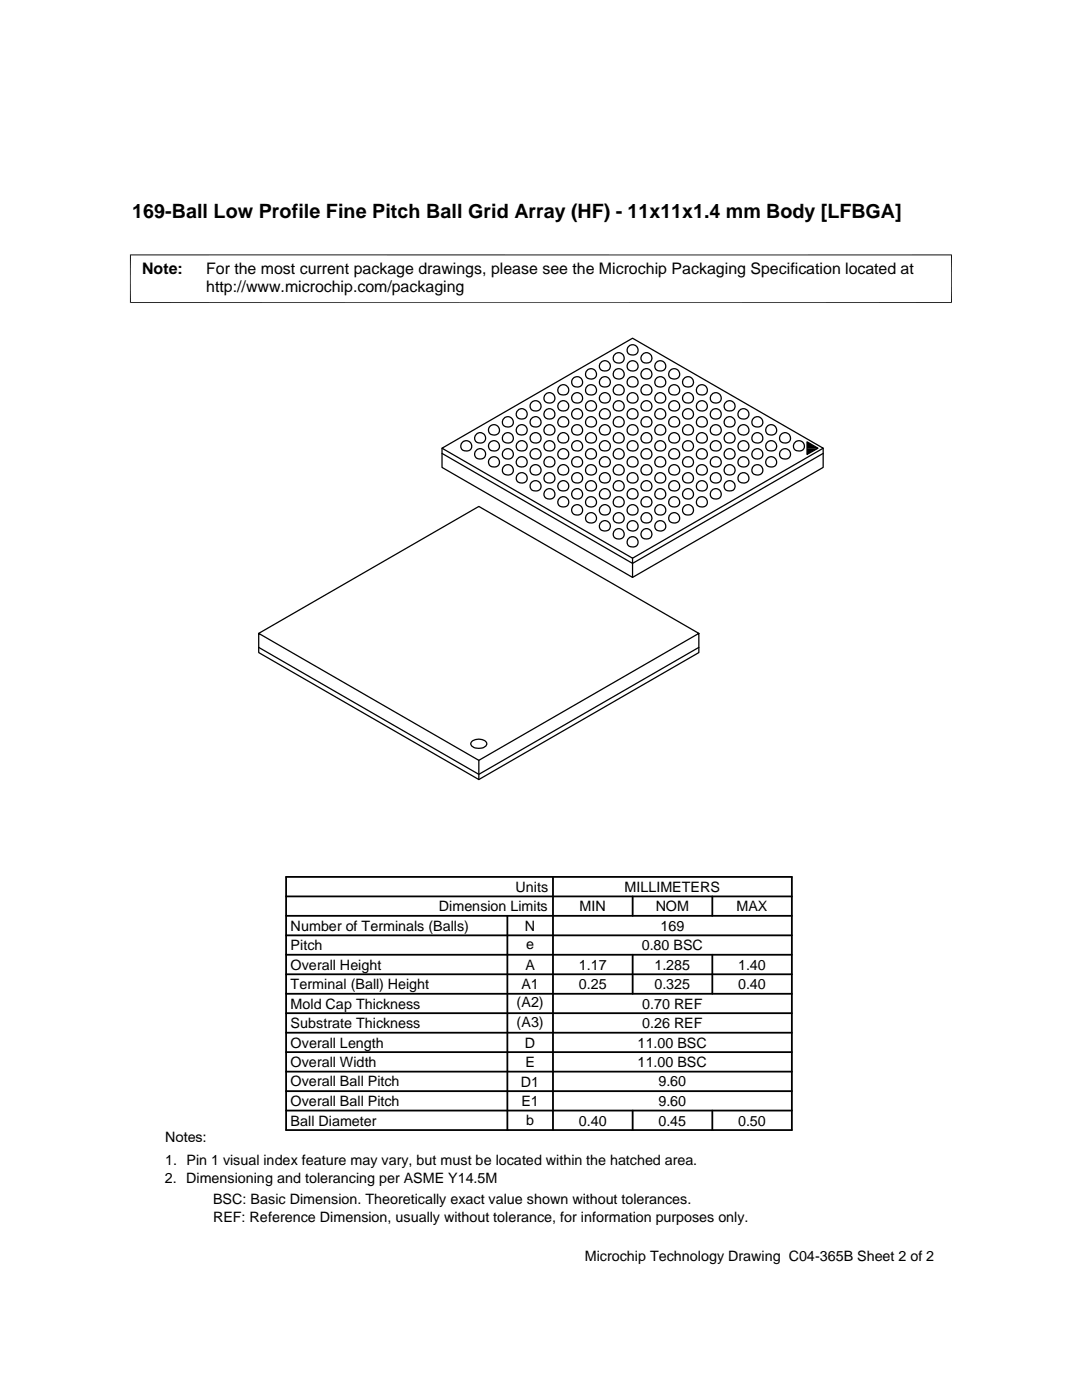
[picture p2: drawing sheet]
<svg xmlns="http://www.w3.org/2000/svg" width="216mm" height="279mm" viewBox="0 0 216 279" stroke-linecap="round" stroke-linejoin="round" font-family="sans-serif">
<g fill="none" stroke="#000" stroke-width=".25">
<path d="M111.6 77.1a1.06 1.06 0 0 1 1.4-.2 1.06 1.06 0 0 1 .4 1.4 1.06 1.06 0 0 1-1.4 .5 .97 .97 0 0 1-.4-1.7zM117.1 77.1a1.08 1.08 0 0 1 1.6-.1 1.08 1.08 0 0 1 .1 1.5 1.08 1.08 0 0 1-1.6 .2 1.02 1.02 0 0 1-.1-1.6zM122.7 77.1a1.08 1.08 0 0 1 1.5-.1 1.08 1.08 0 0 1 .1 1.5 1.08 1.08 0 0 1-1.5 .2 1.02 1.02 0 0 1-.1-1.6zM125.4 69.1a1.08 1.08 0 0 1 1.6 0 1.08 1.08 0 0 1 0 1.5 1.08 1.08 0 0 1-1.5 .1 1.03 1.03 0 0 1-.1-1.6zM128.2 77.1a1.06 1.06 0 0 1 1.4-.2 1.06 1.06 0 0 1 .3 1.4 1.06 1.06 0 0 1-1.3 .5 .98 .98 0 0 1-.4-1.7zM131.1 75.4a1.08 1.08 0 0 1 1.5 .1 1.08 1.08 0 0 1-.1 1.5 1.08 1.08 0 0 1-1.4 .1 1.02 1.02 0 0 1 0-1.7zM133.7 77.1a1.08 1.08 0 0 1 1.5-.1 1.08 1.08 0 0 1 .1 1.5 1.08 1.08 0 0 1-1.5 .2 1.02 1.02 0 0 1-.1-1.6zM139.3 77.1a1.08 1.08 0 0 1 1.5-.1 1.08 1.08 0 0 1 .1 1.5 1.08 1.08 0 0 1-1.5 .2 1.02 1.02 0 0 1-.1-1.6zM88.2 89.5v3.8l38 21.9 38.1-21.9v-3.8M88.2 90.5l38 21.9 38.1-21.9M88.2 89.5l38-22 38.1 22-38.1 21.9zM92.3 88.3a1.08 1.08 0 0 1 1.5-.1 1.08 1.08 0 0 1 .1 1.5 1.08 1.08 0 0 1-1.6 .2 1.03 1.03 0 0 1 0-1.6z"/>
<path d="M97.8 88.3a1.06 1.06 0 0 1 1.8 .4 1.06 1.06 0 0 1-1.4 1.3 1 1 0 0 1-.4-1.7zM103.3 88.3a1.06 1.06 0 0 1 1.4-.2 1.06 1.06 0 0 1 .4 1.4 1.06 1.06 0 0 1-1.4 .5 .98 .98 0 0 1-.4-1.7zM106.1 96.3a1.06 1.06 0 0 1 1.8 .4 1.06 1.06 0 0 1-1.4 1.2 .99 .99 0 0 1-.4-1.6zM108.8 88.3a1.08 1.08 0 0 1 1.6-.1 1.08 1.08 0 0 1 .1 1.5 1.08 1.08 0 0 1-1.6 .2 1.03 1.03 0 0 1-.1-1.6zM111.6 96.3a1.06 1.06 0 0 1 1.4-.2 1.06 1.06 0 0 1 .4 1.4 1.06 1.06 0 0 1-1.4 .4 .97 .97 0 0 1-.4-1.6zM114.4 88.3a1.06 1.06 0 0 1 1.8 .4 1.06 1.06 0 0 1-1.4 1.3 1 1 0 0 1-.4-1.7zM117.1 96.3a1.08 1.08 0 0 1 1.6-.1 1.08 1.08 0 0 1 .1 1.5 1.08 1.08 0 0 1-1.6 .1 1.02 1.02 0 0 1-.1-1.5zM119.9 88.3a1.06 1.06 0 0 1 1.4-.2 1.06 1.06 0 0 1 .4 1.4 1.06 1.06 0 0 1-1.4 .5 .98 .98 0 0 1-.4-1.7zM122.7 96.3a1.08 1.08 0 0 1 1.5-.1 1.08 1.08 0 0 1 .1 1.5 1.08 1.08 0 0 1-1.5 .1 1.02 1.02 0 0 1-.1-1.5zM125.4 88.3a1.08 1.08 0 0 1 1.6-.1 1.08 1.08 0 0 1 0 1.5 1.08 1.08 0 0 1-1.5 .2 1.03 1.03 0 0 1-.1-1.6zM128.2 96.3a1.06 1.06 0 0 1 1.4-.2 1.06 1.06 0 0 1 .3 1.4 1.06 1.06 0 0 1-1.3 .4 .98 .98 0 0 1-.4-1.6zM131 88.3a1.08 1.08 0 0 1 1.5-.1 1.08 1.08 0 0 1 .1 1.5 1.08 1.08 0 0 1-1.5 .2 1.03 1.03 0 0 1-.1-1.6z"/>
<path d="M131.1 94.5a1.08 1.08 0 0 1 1.5 .2 1.08 1.08 0 0 1-.1 1.5 1.08 1.08 0 0 1-1.4 0 1.02 1.02 0 0 1 0-1.7zM133.7 96.3a1.08 1.08 0 0 1 1.5-.1 1.08 1.08 0 0 1 .1 1.5 1.08 1.08 0 0 1-1.5 .1 1.02 1.02 0 0 1-.1-1.5zM136.5 88.3a1.06 1.06 0 0 1 1.4-.2 1.06 1.06 0 0 1 .3 1.4 1.06 1.06 0 0 1-1.3 .5 .99 .99 0 0 1-.4-1.7zM136.5 91.5a1.08 1.08 0 0 1 1.5-.1 1.08 1.08 0 0 1 .1 1.5 1.08 1.08 0 0 1-1.5 .1 1.01 1.01 0 0 1-.1-1.5zM139.3 96.3a1.08 1.08 0 0 1 1.5-.1 1.08 1.08 0 0 1 .1 1.5 1.08 1.08 0 0 1-1.5 .1 1.02 1.02 0 0 1-.1-1.5zM142 88.3a1.08 1.08 0 0 1 1.5-.1 1.08 1.08 0 0 1 .1 1.5 1.08 1.08 0 0 1-1.5 .2 1.03 1.03 0 0 1-.1-1.6zM144.8 96.3a1.06 1.06 0 0 1 1.4-.2 1.06 1.06 0 0 1 .3 1.4 1.06 1.06 0 0 1-1.3 .4 .99 .99 0 0 1-.4-1.6zM144.8 80.3a1.08 1.08 0 0 1 1.5-.1 1.08 1.08 0 0 1 .1 1.5 1.08 1.08 0 0 1-1.5 .2 1.03 1.03 0 0 1-.1-1.6zM147.6 88.3a1.08 1.08 0 0 1 1.5-.1 1.08 1.08 0 0 1 .1 1.5 1.08 1.08 0 0 1-1.5 .2 1.03 1.03 0 0 1-.1-1.6zM147.7 94.5a1.08 1.08 0 0 1 1.5 .2 1.08 1.08 0 0 1-.1 1.5 1.08 1.08 0 0 1-1.4 0 1.02 1.02 0 0 1 0-1.7zM153.1 88.3a1.06 1.06 0 0 1 1.4-.2 1.06 1.06 0 0 1 .3 1.4 1.06 1.06 0 0 1-1.3 .5 1 1 0 0 1-.4-1.7zM158.6 88.3a1.08 1.08 0 0 1 1.5-.1 1.08 1.08 0 0 1 .1 1.5 1.08 1.08 0 0 1-1.5 .2 1.03 1.03 0 0 1-.1-1.6z"/>
<path d="M161 88.2l2.2 1.3-2.2 1.2zM125.4 107.4a1.08 1.08 0 0 1 1.6 0 1.08 1.08 0 0 1 0 1.5 1.08 1.08 0 0 1-1.5 .1 1.03 1.03 0 0 1-.1-1.6zM126.2 111.4v3.8M51.6 126.4v3.8l43.9 25.4 43.9-25.4v-3.8l-43.9 25.3-43.9-25.3 43.9-25.3 43.9 25.3M51.6 129.2l43.9 25.3 43.9-25.3M94.1 148.1a2.02 2.02 0 0 1 3 .3 1.26 1.26 0 0 1-1.6 1 1.4 1.4 0 0 1-1.6-1zM95.5 151.7v3.9"/>
<circle cx="109.6" cy="79.4" r="1.08"/>
<circle cx="115.2" cy="79.4" r="1.08"/>
<circle cx="115.2" cy="76.2" r="1.08"/>
<circle cx="117.9" cy="74.7" r="1.09"/>
<circle cx="120.7" cy="79.4" r="1.09"/>
<circle cx="120.7" cy="76.3" r="1.08"/>
<circle cx="120.7" cy="73.1" r="1.08"/>
<circle cx="123.5" cy="74.7" r="1.09"/>
<circle cx="123.5" cy="71.5" r="1.08"/>
<circle cx="126.2" cy="79.4" r="1.08"/>
<circle cx="126.2" cy="76.2" r="1.08"/>
<circle cx="126.2" cy="73.1" r="1.08"/>
<circle cx="129" cy="74.7" r="1.09"/>
<circle cx="129" cy="71.5" r="1.09"/>
<circle cx="131.8" cy="79.4" r="1.08"/>
<circle cx="131.8" cy="73.1" r="1.08"/>
<circle cx="134.5" cy="74.7" r="1.09"/>
<circle cx="137.3" cy="79.4" r="1.08"/>
<circle cx="137.3" cy="76.3" r="1.08"/>
<circle cx="142.8" cy="79.4" r="1.08"/>
<circle cx="95.8" cy="90.6" r="1.09"/>
<circle cx="95.8" cy="87.4" r="1.09"/>
<circle cx="98.6" cy="85.8" r="1.09"/>
<circle cx="98.6" cy="92.2" r="1.08"/>
<circle cx="101.3" cy="93.8" r="1.09"/>
<circle cx="101.3" cy="87.4" r="1.08"/>
<circle cx="101.4" cy="90.6" r="1.08"/>
<circle cx="101.4" cy="84.2" r="1.08"/>
<circle cx="104.1" cy="85.8" r="1.09"/>
<circle cx="104.1" cy="82.6" r="1.09"/>
<circle cx="104.1" cy="92.2" r="1.08"/>
<circle cx="104.1" cy="95.4" r="1.08"/>
<circle cx="106.9" cy="93.8" r="1.09"/>
<circle cx="106.9" cy="87.4" r="1.09"/>
<circle cx="106.9" cy="90.6" r="1.09"/>
<circle cx="106.9" cy="84.2" r="1.08"/>
<circle cx="106.9" cy="81" r="1.08"/>
<circle cx="109.6" cy="85.8" r="1.09"/>
<circle cx="109.6" cy="98.6" r="1.08"/>
<circle cx="109.6" cy="95.4" r="1.08"/>
<circle cx="109.7" cy="92.2" r="1.08"/>
<circle cx="109.7" cy="82.6" r="1.08"/>
<circle cx="112.4" cy="93.8" r="1.09"/>
<circle cx="112.4" cy="87.4" r="1.09"/>
<circle cx="112.4" cy="90.6" r="1.09"/>
<circle cx="112.4" cy="81" r="1.08"/>
<circle cx="112.4" cy="84.2" r="1.09"/>
<circle cx="115.2" cy="85.8" r="1.09"/>
<circle cx="115.2" cy="98.6" r="1.08"/>
<circle cx="115.2" cy="95.4" r="1.08"/>
<circle cx="115.2" cy="82.6" r="1.08"/>
<circle cx="115.2" cy="92.2" r="1.08"/>
<circle cx="117.9" cy="93.8" r="1.09"/>
<circle cx="117.9" cy="87.4" r="1.08"/>
<circle cx="117.9" cy="84.2" r="1.08"/>
<circle cx="117.9" cy="81" r="1.08"/>
<circle cx="118" cy="90.6" r="1.08"/>
<circle cx="120.7" cy="85.8" r="1.09"/>
<circle cx="120.7" cy="82.6" r="1.09"/>
<circle cx="120.7" cy="98.6" r="1.09"/>
<circle cx="120.7" cy="95.4" r="1.08"/>
<circle cx="120.7" cy="92.2" r="1.08"/>
<circle cx="123.5" cy="93.8" r="1.09"/>
<circle cx="123.5" cy="87.4" r="1.08"/>
<circle cx="123.5" cy="90.6" r="1.08"/>
<circle cx="123.5" cy="84.2" r="1.08"/>
<circle cx="123.5" cy="81" r="1.08"/>
<circle cx="126.2" cy="85.8" r="1.09"/>
<circle cx="126.2" cy="98.6" r="1.08"/>
<circle cx="126.2" cy="95.4" r="1.08"/>
<circle cx="126.2" cy="92.2" r="1.08"/>
<circle cx="126.2" cy="82.6" r="1.08"/>
<circle cx="129" cy="93.8" r="1.09"/>
<circle cx="129" cy="87.4" r="1.09"/>
<circle cx="129" cy="90.6" r="1.09"/>
<circle cx="129" cy="81" r="1.08"/>
<circle cx="129" cy="84.2" r="1.09"/>
<circle cx="131.8" cy="85.8" r="1.09"/>
<circle cx="131.8" cy="98.6" r="1.08"/>
<circle cx="131.8" cy="82.6" r="1.08"/>
<circle cx="131.8" cy="92.2" r="1.08"/>
<circle cx="134.5" cy="93.8" r="1.09"/>
<circle cx="134.5" cy="87.4" r="1.08"/>
<circle cx="134.5" cy="84.2" r="1.08"/>
<circle cx="134.5" cy="81" r="1.08"/>
<circle cx="134.5" cy="90.6" r="1.08"/>
<circle cx="137.3" cy="85.8" r="1.09"/>
<circle cx="137.3" cy="98.6" r="1.08"/>
<circle cx="137.3" cy="82.6" r="1.08"/>
<circle cx="137.3" cy="95.4" r="1.08"/>
<circle cx="140.1" cy="93.8" r="1.09"/>
<circle cx="140.1" cy="87.4" r="1.08"/>
<circle cx="140.1" cy="90.6" r="1.08"/>
<circle cx="140.1" cy="84.2" r="1.08"/>
<circle cx="140.1" cy="81" r="1.08"/>
<circle cx="142.8" cy="85.8" r="1.09"/>
<circle cx="142.8" cy="98.6" r="1.08"/>
<circle cx="142.8" cy="95.4" r="1.08"/>
<circle cx="142.8" cy="92.2" r="1.08"/>
<circle cx="142.8" cy="82.6" r="1.08"/>
<circle cx="145.6" cy="93.8" r="1.09"/>
<circle cx="145.6" cy="87.4" r="1.09"/>
<circle cx="145.6" cy="90.6" r="1.08"/>
<circle cx="145.6" cy="84.2" r="1.08"/>
<circle cx="148.4" cy="85.8" r="1.09"/>
<circle cx="148.4" cy="82.6" r="1.08"/>
<circle cx="148.4" cy="92.2" r="1.08"/>
<circle cx="151.1" cy="93.8" r="1.09"/>
<circle cx="151.1" cy="87.4" r="1.08"/>
<circle cx="151.1" cy="84.2" r="1.08"/>
<circle cx="151.1" cy="90.6" r="1.08"/>
<circle cx="153.9" cy="85.8" r="1.09"/>
<circle cx="153.9" cy="92.2" r="1.08"/>
<circle cx="156.7" cy="87.4" r="1.08"/>
<circle cx="156.7" cy="90.6" r="1.08"/>
<circle cx="112.4" cy="100.2" r="1.08"/>
<circle cx="115.2" cy="101.8" r="1.08"/>
<circle cx="117.9" cy="103.4" r="1.08"/>
<circle cx="117.9" cy="100.2" r="1.08"/>
<circle cx="120.7" cy="105" r="1.09"/>
<circle cx="120.7" cy="101.8" r="1.09"/>
<circle cx="123.5" cy="106.6" r="1.08"/>
<circle cx="123.5" cy="103.4" r="1.08"/>
<circle cx="123.5" cy="100.2" r="1.08"/>
<circle cx="126.2" cy="105" r="1.09"/>
<circle cx="126.2" cy="101.8" r="1.08"/>
<circle cx="129" cy="106.6" r="1.09"/>
<circle cx="129" cy="100.2" r="1.08"/>
<circle cx="129" cy="103.4" r="1.09"/>
<circle cx="131.8" cy="105" r="1.09"/>
<circle cx="131.8" cy="101.8" r="1.08"/>
<circle cx="134.5" cy="103.4" r="1.08"/>
<circle cx="134.5" cy="100.2" r="1.08"/>
<circle cx="137.3" cy="101.8" r="1.08"/>
<circle cx="140.1" cy="100.2" r="1.08"/>
</g>
<path d="M161 88.2l2.2 1.3h-2.2zM161 89.5h2.2l-2.2 1.2z" fill="#000"/>
<g fill="none" stroke="#000" stroke-width=".36">
<path d="M57.1 175h100.9v50.5h-100.9zM57.1 178.9h100.9M110.3 175v50.5M126.2 178.9v3.9M142.1 178.9v3.9M57.1 194.4h100.9M57.1 190.5h100.9M57.1 186.7h100.9M57.1 182.8h100.9M57.1 198.3h100.9M101.2 182.8v42.7M126.2 190.5v7.8"/>
<path d="M142.1 190.5v7.8M57.1 213.9h100.9M57.1 210h100.9M57.1 217.8h100.9M57.1 202.2h100.9M57.1 206.1h100.9M57.1 221.6h100.9M126.2 221.6v3.9M142.1 221.6v3.9"/>
</g>
<path d="M26 50.8v9.7M189.9 50.8v9.7M189.9 50.9h-164M25.9 60.4h164" fill="none" stroke="#000" stroke-width=".2"/>
<text font-size="3.9" x="26.4" y="43.5">169-Ball Low Profile Fine Pitch Ball Grid Array (HF) - 11x11x1.4 mm Body [LFBGA]</text>
<g font-size="3.2">
<text x="28.4" y="54.6">Note:</text>
<text x="41.1" y="54.6">For the most current package drawings, please see the Microchip Packaging Specification located at</text>
<text x="41.1" y="58.3">http://www.microchip.com/packaging</text>
</g>
<g font-size="2.9">
<text x="102.9" y="178">Units</text>
<text x="124.6" y="178">MILLIMETERS</text>
<text x="58" y="185.8">Number of Terminals (Balls)</text>
<text x="87.6" y="181.9">Dimension Limits</text>
<text x="104.8" y="185.8">N</text>
<text x="115.7" y="181.9">MIN</text>
<text x="130.8" y="181.9">NOM</text>
<text x="131.8" y="185.8">169</text>
<text x="147" y="181.9">MAX</text>
<text x="58" y="189.6">Pitch</text>
<text x="105" y="189.4">e</text>
<text x="128" y="189.6">0.80 BSC</text>
<text x="58" y="193.5">Overall Height</text>
<text x="58" y="197.4">Terminal (Ball) Height</text>
<text x="104" y="197.4">A1</text>
<text x="104.8" y="193.5">A</text>
<text x="115.5" y="193.5">1.17</text>
<text x="115.5" y="197.4">0.25</text>
<text x="130.6" y="193.5">1.285</text>
<text x="130.6" y="197.4">0.325</text>
<text x="147.3" y="193.5">1.40</text>
<text x="147.3" y="197.4">0.40</text>
<text x="58" y="201.3">Mold Cap Thickness</text>
<text x="103.1" y="201">(A2)</text>
<text x="128.1" y="201.3">0.70 REF</text>
<text x="58" y="209.1">Overall Length</text>
<text x="58" y="205.2">Substrate Thickness</text>
<text x="103.1" y="204.9">(A3)</text>
<text x="104.8" y="209.1">D</text>
<text x="127.2" y="209.1">11.00 BSC</text>
<text x="128.1" y="205.2">0.26 REF</text>
<text x="58" y="213">Overall Width</text>
<text x="104.8" y="213">E</text>
<text x="127.2" y="213">11.00 BSC</text>
<text x="58" y="216.8">Overall Ball Pitch</text>
<text x="58" y="220.7">Overall Ball Pitch</text>
<text x="103.9" y="216.9">D1</text>
<text x="104" y="220.7">E1</text>
<text x="131.4" y="220.7">9.60</text>
<text x="131.4" y="216.8">9.60</text>
<text x="32.9" y="228">Notes:</text>
<text x="58" y="224.6">Ball Diameter</text>
<text x="105" y="224.6">b</text>
<text x="115.5" y="224.6">0.40</text>
<text x="131.4" y="224.6">0.45</text>
<text x="147.3" y="224.6">0.50</text>
<text x="32.9" y="232.6">1. Pin 1 visual index feature may vary, but must be located within the hatched area.</text>
<text x="32.9" y="236.2">2. Dimensioning and tolerancing per ASME Y14.5M</text>
<text x="42.5" y="243.9">REF: Reference Dimension, usually without tolerance, for information purposes only.</text>
<text x="42.5" y="240.2">BSC: Basic Dimension. Theoretically exact value shown without tolerances.</text>
<text x="116.7" y="251.7">Microchip Technology Drawing C04-365B Sheet 2 of 2</text>
</g>
</svg>
